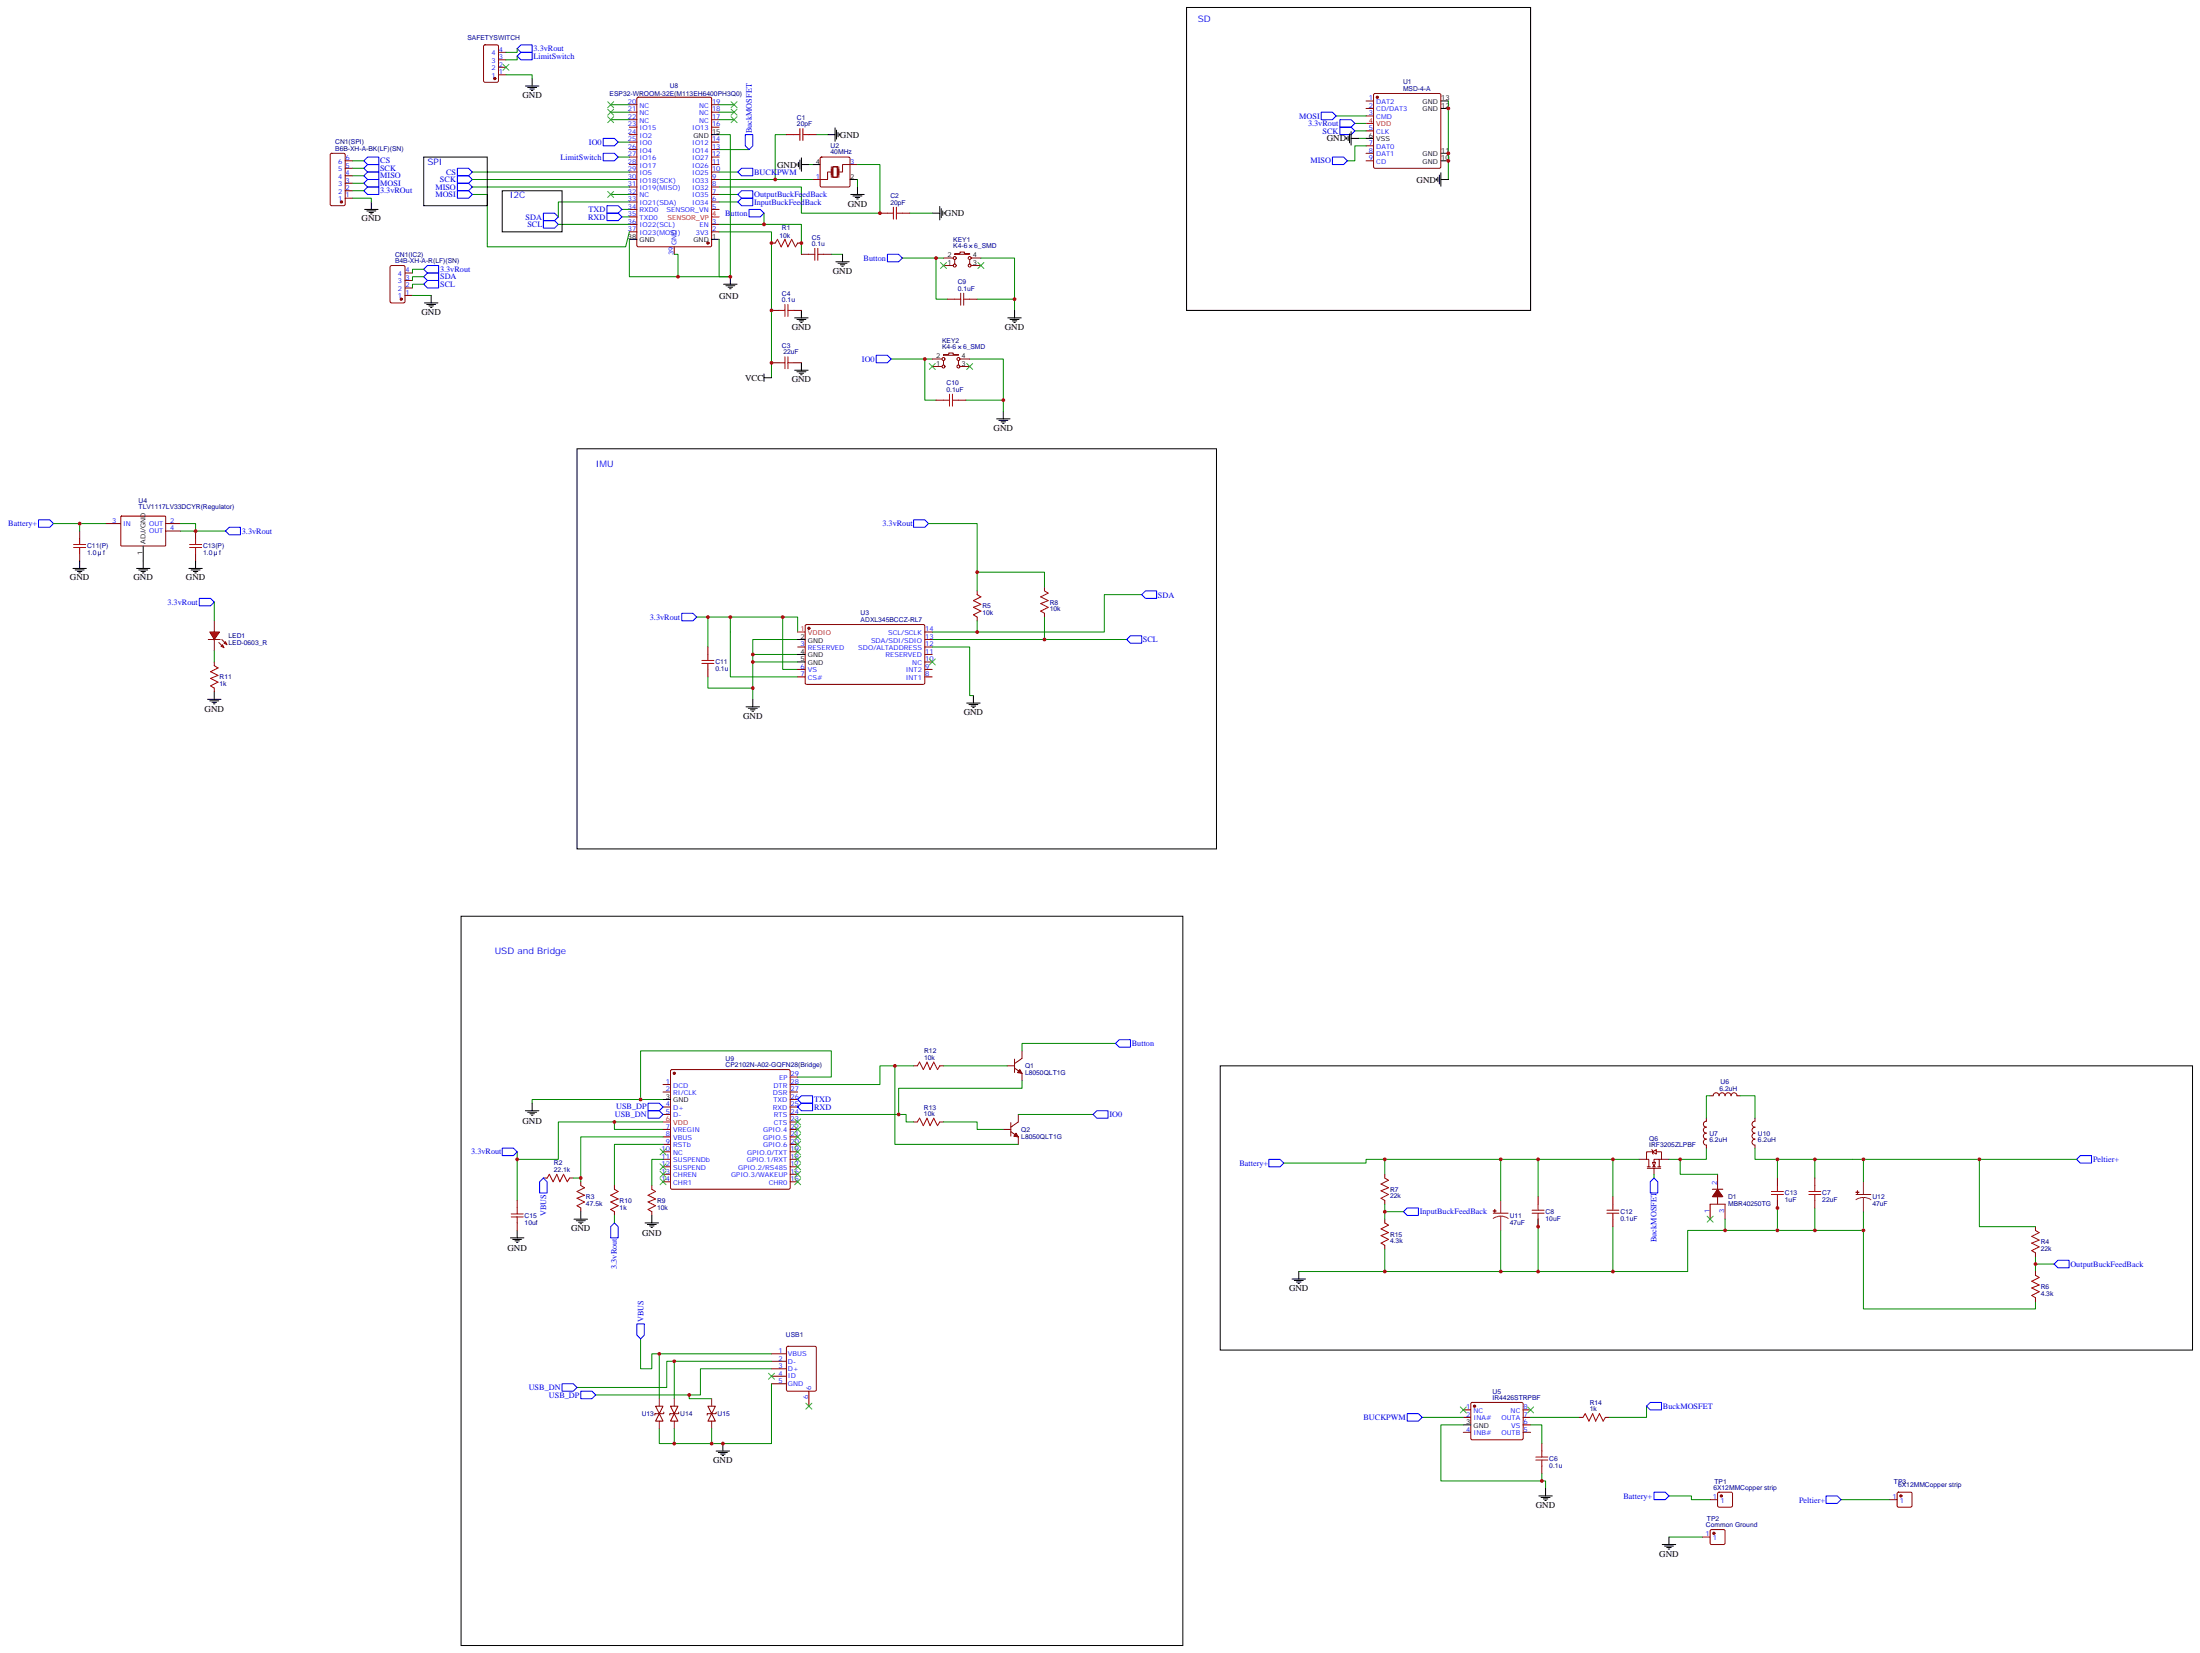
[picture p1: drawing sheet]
<svg xmlns="http://www.w3.org/2000/svg" width="1038mm" height="780mm" viewBox="0 0 1038 780" stroke-linecap="round" stroke-linejoin="round" font-family="sans-serif">
<g fill="none" stroke="#870000" stroke-width=".47">
<path d="M297 60h3M297 56h3M297 53h3M297 49h3M301 46h34h1v70h-1h-34h-1zM336 60h3M336 56h3M336 53h3M336 49h3M297 78h3M297 74h3M297 71h3"/>
<path d="M297 67h3M297 64h3M336 78h3M336 74h3M336 71h3M336 67h3M387 74h14v14h-14zM401 78h3M297 85h3M297 99h3M297 95h3M297 92h3"/>
<path d="M297 88h3M297 81h3M336 85h3M336 99h3M336 95h3M336 92h3M336 88h3M336 81h3M383 85h4M297 109h3M297 106h3M297 102h3"/>
<path d="M318 116v4M336 109h3M336 106h3M364 115h2M376 115h2M450 120l5-1v1h2zM445 125h5M445 122h5M450 122v3M457 122v3M458 125h5M458 122h5"/>
<path d="M38 250v4M50 247h7M57 244l21-1v14h-21zM78 247h7M78 250h7M92 250v4M38 261v4M92 261v4"/>
<circle cx="450" cy="122" r=".7"/>
<circle cx="450" cy="125" r=".7"/>
<circle cx="457" cy="122" r=".7"/>
<circle cx="457" cy="125" r=".7"/>
</g>
<g fill="none" stroke="#000" stroke-width=".47">
<path d="M336 64h3M376 77v1M377 77v2M377 75v5M378 78h4M378 74v7M383 78h4M390 64h4M394 60v7M395 61v5M395 62v3M396 63v1"/>
<path d="M401 85h3M401 92h7M402 92h5M403 93h3M404 94h1M404 88v4M443 97v7M444 98v5M445 99v3M297 113h3M336 113h3M397 120v3"/>
<path d="M440 101h3M445 100v1M341 134h7M342 135h5M343 135h3M344 136h1M344 131v3M394 123h7M395 124h5M396 125h2M397 126h1M375 150h6"/>
<path d="M376 151h4M377 151h2M378 152h.1M378 146v4M475 150h7M476 151h5M477 151h3M478 152h1M479 146v4M360 178h4M360 176v4M375 175h6"/>
<path d="M376 175h4M377 176h2M378 177h.1M378 171v4M68 258v10M34 268h7M35 269h5M37 270h2M37 270h1M38 265v3M64 268h7M65 269h5"/>
<path d="M66 270h3M67 270h1M89 268h6M90 269h4M91 270h2M92 270h1M92 265v3M217 432h341v344h-341z"/>
</g>
<path d="M392 79v5M393 79h2v5h-2zM396 79v5M401 78h-4v3h-1M392 81h-2v4h-3" fill="none" stroke="#870012" stroke-width=".47"/>
<g fill="none" stroke="#008700" stroke-width=".47">
<path d="M288 49h9M288 53h9M288 56h9M339 49h7M339 53h7M339 56h7M339 64h5v67h-5v-18M371 64h-5v21M382 78h1M385 64h5M404 78h11v23h-37v-13h-39M223 85h74"/>
<path d="M223 88h74M223 81h74M288 92h9M293 99h4M339 85h44M404 85v3M293 102h4M297 113v18h47M297 109l-2 7h-65v-1M318 120h2v11M339 106h39v14M339 109h25v69"/>
<path d="M360 101v5M392 120h5M429 101h11M426 122h19M442 122v19h5M463 122h16v24M461 141h18M25 247h25M38 247v3M85 247h7v3h-7M92 250h14"/>
</g>
<circle cx="334" cy="115" r=".5" fill="#870000" stroke="#870000" stroke-width=".47"/>
<path d="M336 102h3" fill="none" stroke="#f00" stroke-width=".47"/>
<g fill="none" stroke="#3c3" stroke-width=".47">
<path d="M287 48l2 3M287 52l2 2M287 55l2 3M289 48l-2 3M289 52l-2 2M289 55l-2 3M345 48l3 3M345 52l3 2M345 55l3 3M348 48l-3 3M348 52l-3 2M348 55l-3 3"/>
<path d="M287 90l2 3M289 90l-2 3"/>
</g>
<path d="M366 115l1-2 1 3 2-3 2 3 1-3 2 3 1-1M35 258h5M35 257h5M38 254v3M38 258v3M89 258h6M89 257h6M92 254v3M92 258v3" fill="none" stroke="#a10000" stroke-width=".47"/>
<path d="M216 79h5l2 2-2 2h-5zM216 86h5l2 2-2 2h-5zM216 83h5l2 2-2 1h-5zM286 97h6l1 2-1 2h-6zM353 99h6l1 2-1 1h-6zM286 101h6l1 1-1 2h-6zM419 120h5l2 2-2 1h-5zM18 245h5l2 2-2 2h-5zM108 249h5v3h-5l-2-2z" fill="none" stroke="#00f" stroke-width=".47"/>
<g fill="#f00" stroke="#870000" stroke-width=".47">
<path d="M99 298h5l-3 4z"/>
<path d="M98 302h6z"/>
</g>
<g fill="#870000" stroke="#870000" stroke-width=".47">
<path d="M105 302l1 1z"/>
<path d="M103 303l2 1z"/>
</g>
<g fill="#f00" stroke="#870000" stroke-width=".47">
<path d="M106 303l1 1z"/>
<path d="M105 304l1 2-2-1z"/>
</g>
<g fill="none" stroke="#870000" stroke-width=".47">
<path d="M644 55h4M644 51h4M644 48h4M648 44h31v35h-31zM644 76h4M644 72h4M644 69h4M644 62h4M440 173h4M440 169h4M445 167h5l2 1zM445 170v2"/>
<path d="M452 170v2M453 173h4M453 169h4M461 279v1M493 277v2M101 293v5M380 295h56v27v1h-56v-1zM436 298h4M461 291v2M493 289v2M101 302v5M101 312v2"/>
<path d="M376 305h4M376 316h4M376 319h4M436 305h4M436 316h4M436 319h4M436 312h4M436 309h4M436 302h4M101 325v1M479 500v6M482 496v3l-3 3"/>
<path d="M313 512h3M313 515h3M316 505h57l-1 56h-56zM373 512h3M373 515h3M373 519h3M373 508h3M431 503h2M443 503h2M475 503h4M479 504l3 2v4M313 522h3"/>
<path d="M313 526h3M313 533h3M313 536h3M313 540h3M373 522h3M373 526h3M373 533h3M373 536h3M373 540h3M373 529h3M431 529h2M443 529h2"/>
<path d="M473 533h4M477 534l3 2v4M477 530v6M480 526v3l-3 3M256 556h2M269 556h1M274 557v2M290 559v2M307 559v2M313 543h3M313 547h3M313 550h3"/>
<path d="M313 554h3M313 557h3M373 543h3M373 547h3M373 550h3M373 554h3M373 557h3M773 547h4M777 550h1M777 551h6M779 542l1 2M779 543l2-1v2z"/>
<path d="M779 543h-2v4h1v3M779 550h2M780 551v3M781 543h3v4h-4v3M782 550h1M783 547v3M784 547h3M274 570v2M290 572v1M307 572v1M364 639h7M371 635h13h1v20v1h-13h-1z"/>
<path d="M364 642h7M364 646h7M364 649h7M364 653h7M382 656v7"/>
<circle cx="445" cy="169" r=".7"/>
<circle cx="445" cy="173" r=".7"/>
<circle cx="452" cy="169" r=".7"/>
<circle cx="452" cy="173" r=".7"/>
</g>
<g fill="none" stroke="#00f" stroke-width=".47">
<path d="M623 53h5l2 2-2 1h-5zM632 56h5l2 2-2 2h-5zM632 60h5l2 2-2 2h-5zM285 65h5l2 2-2 2h-5zM628 74h6l2 2-2 2h-6zM256 104h6l1 2-1 2h-6zM256 101h6l1 1-1 2h-6zM413 168h6l1 1-1 2h-6zM431 245h5l2 2-2 2h-5zM94 282h5l2 2-2 2h-5zM322 289h5l2 2-2 2h-5zM539 280l1-1h6v3h-6z"/>
<path d="M531 302l2-2h6v3h-6zM526 492l2-2h5v4h-5zM376 519l2-2h5v3h-5zM306 524h5l2 2-2 1h-5zM306 520h5l2 2-2 2h-5zM376 522l2-2h5v4h-5zM516 526l1-2h6v3h-6zM237 542h5l2 1-2 2h-5zM255 557l1-1 2 1v6h-3zM290 577l2 2v5h-4v-5zM300 624h4v6l-2 1-2-1zM265 653h5l2 1-2 2h-5z"/>
<path d="M274 656h5l2 2-2 2h-5z"/>
</g>
<g fill="none" stroke="#008700" stroke-width=".47">
<path d="M630 55h14M639 58h5M683 48v37M292 67h5M639 62h5M641 65h3M644 69h-5v7h-3M297 95h-34v7M263 106h34M420 169h20M436 169v20h6M457 169h16v25"/>
<path d="M456 189h17M438 247h23v32M461 270h32v7M101 284v9M329 291h47v7M334 291v14M344 291v28h32M369 291v25h7M461 293v5h-21M493 291v11M539 280h-18v18h-60M101 307v5"/>
<path d="M334 319v6h21M355 309h21M376 312h-21v18M376 302h-21v10M440 302h91M440 305h17v23h2M526 492h-44v4M313 519h-62v1M376 508h16v-12h-90v23M422 503v37h58M431 503h-16v9h-39M445 503h30"/>
<path d="M482 510v3h-58v13M290 529v4h23M313 529h-50v18h-19v19M313 540h-23v19M313 536h-39v20M376 526h51v3h4M445 529h16v4h12M480 526h36M244 543v4M270 556h4v1M313 547h-6v12M290 573v4"/>
<path d="M302 631v15h5v-7h4M364 639h-53v21M318 642v18M325 658v2h11M364 642h-49v12h-43M364 646h-34v12h-49M364 653v28h-53v-7"/>
</g>
<path d="M493 279l1 1-3 2 3 1-3 2 3 1-3 2 2 1M461 280l2 2-4 1 4 2-4 1 4 2-4 2 2 1M101 314l2 1-4 2 4 2-4 1 4 2-4 1 2 2M433 503l1-2 2 3 1-3 2 3 1-3 2 3 1-1M433 529l1-2 2 4 1-4 2 4 1-4 2 4 1-2M258 556l1-2 2 3 2-3 1 3 2-3 2 3 1-1M274 559l2 1-4 2 4 2-4 1 4 2-4 2 2 1M290 561l2 1-4 2 4 2-4 1 4 2-4 1 2 2M307 561l2 1-3 2 3 2-3 1 3 2-3 1 1 2" fill="none" stroke="#a10000" stroke-width=".47"/>
<g fill="none" stroke="#000" stroke-width=".47">
<path d="M560 4h162v142h-162zM680 48h3M680 51h3M635 65v1M636 64v2M637 63v4M637 65h4M637 62v6M644 65h4M680 72h3M680 76h3M678 84v1"/>
<path d="M678 84v2M679 83v4M680 85h3M680 81v7M470 198h6M471 198h4M472 199h2M473 200h1M473 194v4M272 212h302v188h-302zM376 302h4M376 309h4"/>
<path d="M376 312h4M98 330h6M99 331h4M100 331h2M101 332h.1M101 326v4M352 333h6M353 334h4M354 335h2M355 335h.1M355 330v3M456 332h6"/>
<path d="M457 332h4M458 333h2M459 334h.1M459 328v4M313 519h3M248 524h6M249 525h4M250 525h2M251 526h.1M251 520v4M271 575h6M272 576h4"/>
<path d="M273 576h2M274 577h.1M274 572v3M304 577h7M305 577h5M306 578h3M307 579h1M307 573v4M241 584h6M242 585h4M243 585h2M244 586h.1"/>
<path d="M244 580v4M338 684h6M339 685h4M340 686h2M341 687h.1M341 681v3"/>
</g>
<g fill="#870000" stroke="#870000" stroke-width=".47">
<path d="M479 534l1 2h-2z"/>
<path d="M481 504l1 2h-2z"/>
<circle cx="318" cy="506" r=".5"/>
<circle cx="382" cy="296" r=".5"/>
<circle cx="650" cy="46" r=".5"/>
</g>
<path d="M644 58h4M376 298h4M313 529h3" fill="none" stroke="#f00" stroke-width=".47"/>
<g fill="none" stroke="#3c3" stroke-width=".47">
<path d="M438 311l3 3M441 311l-3 3M375 538l3 3M375 535l3 3M375 531l3 3M375 528l3 3M378 538l-3 3M378 535l-3 3M378 531l-3 3M378 528l-3 3M311 542l3 3M311 552l3 3"/>
<path d="M311 556l3 3M311 549l3 3M314 542l-3 3M314 552l-3 3M314 556l-3 3M314 549l-3 3M375 556l3 3M375 552l3 3M375 549l3 3M375 545l3 3M375 542l3 3M378 556l-3 3"/>
<path d="M378 552l-3 3M378 549l-3 3M378 545l-3 3M378 542l-3 3"/>
</g>
<path d="M779 548h2l-1 2z" fill="#fff" stroke="#870000" stroke-width=".47"/>
<g fill="none" stroke="#008700" stroke-width=".47">
<path d="M239 35h12v2M244 23v2h-5M244 26v2h-5M166 79h6M166 76h6M292 74h5M339 71h14M166 93h9v2M166 90h6M166 86h6M166 83h6M223 92h7v23"/>
<path d="M339 92h9M339 81h9M339 95h9M195 139h8M200 127h-5v2M200 131h-5v1M200 134h-5v2M807 517h-2v10M821 517h7v10M653 547h-9v2h-38M708 547v19M725 547h-72v7"/>
<path d="M761 547v17M773 547h-48v17M780 554v2M793 547v7h17M805 542v5h-18M828 542v5h151M838 547v9M856 547v9M879 547v10M934 547v32h26M653 568v7M653 572h9"/>
<path d="M725 575v25h71v-20h18v-5M761 579v21M838 566v14h-24M856 570v10h-18M879 572v8h-23M613 600h95M653 589v11M708 580v20h17M879 580v37h81v-3M960 596h9M960 593v7M318 674v7"/>
<path d="M336 674v7M671 669h19M690 672h-10v26h49v4M722 672h5v9M722 669h23M777 663v6h-18M727 695v3M787 706h11v1h9M868 707h23M787 725h16"/>
</g>
<g fill="none" stroke="#00f" stroke-width=".47">
<path d="M244 23l2-2h5v4h-5zM244 26l2-1h5v3h-5zM173 74h6v4h-6l-1-2zM173 78h6v3h-6l-1-2zM285 72h5l2 2-2 2h-5zM352 64h3v5l-2 2-1-2zM172 83l1-2h6v4h-6zM172 86l1-1h6v3h-6zM172 90l1-2h6v4h-6zM216 90h5l2 2-2 1h-5zM348 92l2-2h5v3h-5zM348 81l2-2h5v4h-5z"/>
<path d="M348 95l2-2h5v4h-5zM200 131l2-2h5v3h-5zM202 132h5v4h-5l-2-2zM202 125h5v4h-5l-2-2zM598 547h6l2 2-2 1h-6zM780 556l2 1v6h-4v-6zM979 547l2-2h6v4h-6zM662 572l2-2h5v3h-5zM969 596l2-2h5v4h-5zM664 667h5l2 2-2 1h-5zM777 663l1-2h6v4h-6zM780 704h5l2 2-2 1h-5z"/>
<path d="M861 706h6l1 1-1 2h-6z"/>
</g>
<g fill="none" stroke="#000" stroke-width=".47">
<path d="M251 37v4M248 41h6M249 41h4M250 42h2M251 43h.1M200 74h30v23h-30zM172 99h6M173 99h4M175 95v4M237 90h28v19h-28zM174 100h2M175 101h1"/>
<path d="M203 139v4M200 143h7M201 144h4M202 144h2M203 145h1M576 503h458v134h-458zM613 600v3M609 603h7M610 604h5M612 605h2M612 605h1M690 672h4"/>
<path d="M726 706h6M727 706h4M728 707h2M729 708h.1M729 702v4M784 728h6M785 729h4M786 730h2M787 731h1M787 725v3"/>
</g>
<g fill="#870000" stroke="#870000" stroke-width=".47">
<path d="M810 561l3 3h-5z"/>
<circle cx="696" cy="663" r=".5"/>
<circle cx="189" cy="141" r=".5"/>
<circle cx="161" cy="95" r=".5"/>
<circle cx="233" cy="37" r=".5"/>
<circle cx="808" cy="723" r=".5"/>
<circle cx="812" cy="706" r=".5"/>
<circle cx="897" cy="706" r=".5"/>
</g>
<g fill="none" stroke="#870000" stroke-width=".47">
<path d="M228 21h6l1 1v16v1h-6l-1-1zM235 35h4M235 32h4M235 28h4M235 25h4M156 73l6-1 1 1v23l-1 1h-6zM163 79h3M163 76h3M371 64h3M382 64h3M163 93h3M163 90h3"/>
<path d="M163 86h3M163 83h3M378 120h4M389 120h3M415 101h4M426 101h3M184 125h6l1 1v16v1h-6l-1-1zM191 139h4M191 136h4M191 132h4M191 129h4M364 146h3"/>
<path d="M374 146h4M447 141h3M457 141h4M364 171h3M374 171h4M442 189h3M452 189h4M334 305v4M334 316v3M807 517h1a1.4 1.4 0 0 1 1-2 1.4 1.4 0 0 1 2 2 1.4 1.4 0 0 1 1-2 1.4 1.4 0 0 1 2 2 1.4 1.4 0 0 1 1-2 1.4 1.4 0 0 1 2 2 1.4 1.4 0 0 1 1-2 1.4 1.4 0 0 1 1 2h2M805 527v2a1.4 1.4 0 0 0-2 1 1.4 1.4 0 0 0 2 2 1.4 1.4 0 0 0-2 1 1.4 1.4 0 0 0 2 1 1.4 1.4 0 0 0-2 2 1.4 1.4 0 0 0 2 1 1.4 1.4 0 0 0-2 2 1.4 1.4 0 0 0 2 1v2M828 527v2a1.4 1.4 0 0 0-2 1 1.4 1.4 0 0 0 2 2 1.4 1.4 0 0 0-2 1 1.4 1.4 0 0 0 2 1 1.4 1.4 0 0 0-2 2 1.4 1.4 0 0 0 2 1 1.4 1.4 0 0 0-2 2 1.4 1.4 0 0 0 2 1v2"/>
<path d="M653 554v2M810 554v7M838 556v3M856 556v3M244 566v4M244 577v3M653 566v2M653 575v2M725 564v4M725 575v4M761 564v4M761 575v4"/>
<path d="M808 561h5M810 564v4h-3v7M810 568h4v7M838 566v4M856 566v4M960 579v1M653 587v2M960 591v2M960 600v1M960 612v2M309 663h4l-2 4zM311 667l2 3h-4z"/>
<path d="M313 666v1h-4M316 663h4l-2 4zM318 667l2 3h-4zM320 666v1h-4M334 663h3l-1 4zM336 667l1 3h-3zM338 666v1h-4M690 665h4M690 669h4M690 676h4M694 662h24v17h-24v-1zM718 665h4"/>
<path d="M718 669h4M718 676h4M718 672h4M745 669h2M757 669h2M727 681v3M727 691v4M807 707h3M810 704h7v7h-7zM891 707h4M895 704h7v7h-7zM803 725h4"/>
<path d="M807 722h6v6h-6z"/>
</g>
<g fill="none" stroke="#3c3" stroke-width=".47">
<path d="M237 30l3 3M240 30l-3 3M444 124l2 3M446 124l-2 3M461 124l3 3M464 124l-3 3M438 171l3 3M441 171l-3 3M456 171l3 3M459 171l-3 3M805 574l3 2M808 574l-3 2"/>
<path d="M362 648l3 3M365 648l-3 3M380 662l3 3M383 662l-3 3M689 664l3 2M692 664l-3 2M721 664l2 2M723 664l-2 2"/>
</g>
<g fill="none" stroke="#a10000" stroke-width=".47">
<path d="M374 64h3M377 61v5M379 64h3M379 61v5M421 98v5M423 98v5M382 120h2M384 117v6M386 120h3M386 117v6M419 101h2M423 101h3"/>
<path d="M453 138v6M455 138v6M367 146h3M370 144v5M372 146h2M372 144v5M450 141h3M455 141h2M367 171h3M370 168v6M372 168v6M372 171h2"/>
<path d="M445 189h3M448 186v6M449 189h3M449 186v6M331 313h6M331 312h6M334 309v3M334 313v3M653 556l2 1-4 1 4 2-4 2 4 1-4 2 2 1M838 559v3M856 559v3M241 574h6"/>
<path d="M241 573h6M244 570v3M244 574v3M653 577l2 1-4 2 4 1-4 2 4 2-4 1 2 1M723 572h5M723 571h5M725 568v3M725 572v3M758 572h6M758 571h6M761 568v3M761 572v3"/>
<path d="M836 563h5M836 562h5M838 563v3M853 563h6M853 562h6M856 563v3M960 580l2 1-4 2 4 2-4 1 4 2-4 2 2 1M960 601l2 2-4 1 4 2-4 1 4 2-4 2 2 1M747 669l1-2 1 3 2-3 2 3 1-3 2 3 1-1M724 689h6M724 687h6M727 684v3"/>
<path d="M727 689v2"/>
</g>
<g fill="#8c2424" stroke="#8c2424" stroke-width=".47">
<path d="M705 570v2z"/>
<path d="M704 571h2z"/>
<path d="M876 562v1z"/>
<path d="M875 562h2z"/>
</g>
<g fill="none" stroke="#8c2424" stroke-width=".47">
<path d="M879 557v6M704 572h7M708 574l-4 1M708 574l3 1M708 566v6M708 574v6M875 563h7M879 565l-4 1M879 565l3 1M879 565v7M311 660v3M318 660v3"/>
<path d="M336 660v3M311 670v4M318 670v4M336 670v4"/>
</g>
<g fill="#c00">
<circle cx="366" cy="85" r=".9"/>
<circle cx="320" cy="131" r=".9"/>
<circle cx="344" cy="131" r=".9"/>
<circle cx="360" cy="106" r=".9"/>
<circle cx="442" cy="122" r=".9"/>
<circle cx="479" cy="141" r=".9"/>
<circle cx="38" cy="247" r=".9"/>
<circle cx="92" cy="250" r=".9"/>
<circle cx="302" cy="519" r=".9"/>
<circle cx="290" cy="529" r=".9"/>
<circle cx="244" cy="547" r=".9"/>
<circle cx="424" cy="526" r=".9"/>
<circle cx="422" cy="503" r=".9"/>
<circle cx="318" cy="642" r=".9"/>
<circle cx="341" cy="681" r=".9"/>
<circle cx="274" cy="556" r=".9"/>
<circle cx="473" cy="189" r=".9"/>
<circle cx="436" cy="169" r=".9"/>
<circle cx="355" cy="312" r=".9"/>
<circle cx="355" cy="309" r=".9"/>
<circle cx="369" cy="291" r=".9"/>
<circle cx="334" cy="291" r=".9"/>
<circle cx="355" cy="325" r=".9"/>
<circle cx="344" cy="291" r=".9"/>
<circle cx="461" cy="270" r=".9"/>
<circle cx="493" cy="302" r=".9"/>
<circle cx="461" cy="298" r=".9"/>
<circle cx="683" cy="51" r=".9"/>
<circle cx="683" cy="72" r=".9"/>
<circle cx="683" cy="76" r=".9"/>
<circle cx="364" cy="115" r=".9"/>
<circle cx="378" cy="115" r=".9"/>
<circle cx="814" cy="580" r=".9"/>
<circle cx="793" cy="547" r=".9"/>
<circle cx="838" cy="547" r=".9"/>
<circle cx="727" cy="698" r=".9"/>
<circle cx="761" cy="547" r=".9"/>
<circle cx="761" cy="600" r=".9"/>
<circle cx="838" cy="580" r=".9"/>
<circle cx="856" cy="547" r=".9"/>
<circle cx="725" cy="547" r=".9"/>
<circle cx="725" cy="600" r=".9"/>
<circle cx="708" cy="547" r=".9"/>
<circle cx="960" cy="596" r=".9"/>
<circle cx="856" cy="580" r=".9"/>
<circle cx="879" cy="547" r=".9"/>
<circle cx="934" cy="547" r=".9"/>
<circle cx="653" cy="571" r=".9"/>
<circle cx="708" cy="600" r=".9"/>
<circle cx="653" cy="600" r=".9"/>
<circle cx="653" cy="547" r=".9"/>
<circle cx="879" cy="580" r=".9"/>
<circle cx="325" cy="658" r=".9"/>
<circle cx="318" cy="681" r=".9"/>
<circle cx="336" cy="681" r=".9"/>
<circle cx="311" cy="639" r=".9"/>
<circle cx="364" cy="171" r=".9"/>
<circle cx="364" cy="146" r=".9"/>
<circle cx="838" cy="570" r=".9"/>
<circle cx="725" cy="579" r=".9"/>
<circle cx="415" cy="101" r=".9"/>
</g>
<g font-size="4.2" fill="#00f">
<text x="565" y="11">SD</text>
<text x="202" y="78">SPI</text>
<text x="240" y="93">I2C</text>
<text x="281" y="220">IMU</text>
<text x="233" y="450">USD and Bridge</text>
</g>
<g font-size="4.2">
<text x="246" y="46">GND</text>
<text x="396" y="65">GND</text>
<text x="626" y="67">GND</text>
<text x="367" y="79">GND</text>
<text x="668" y="86">GND</text>
<text x="400" y="98">GND</text>
<text x="446" y="102">GND</text>
<text x="171" y="104">GND</text>
<text x="393" y="129">GND</text>
<text x="339" y="141">GND</text>
<text x="199" y="149">GND</text>
<text x="373" y="156">GND</text>
<text x="474" y="156">GND</text>
<text x="351" y="180">VCC</text>
<text x="373" y="180">GND</text>
<text x="469" y="203">GND</text>
<text x="33" y="274">GND</text>
<text x="63" y="274">GND</text>
<text x="88" y="274">GND</text>
<text x="96" y="336">GND</text>
<text x="350" y="339">GND</text>
<text x="455" y="337">GND</text>
<text x="246" y="530">GND</text>
<text x="269" y="581">GND</text>
<text x="303" y="583">GND</text>
<text x="239" y="590">GND</text>
<text x="608" y="609">GND</text>
<text x="336" y="690">GND</text>
<text x="724" y="711">GND</text>
<text x="783" y="734">GND</text>
</g>
<g font-size="3.9" fill="#00f">
<text x="252" y="28">LimitSwitch</text>
<text x="252" y="24">3.3vRout</text>
<text x="613" y="56">MOSI</text>
<text x="617" y="59">3.3vRout</text>
<text x="355" y="63" transform="rotate(-90 355 63)">BuckMOSFET</text>
<text x="624" y="63">SCK</text>
<text x="278" y="68">IO0</text>
<text x="179" y="77">CS</text>
<text x="264" y="75">LimitSwitch</text>
<text x="618" y="77">MISO</text>
<text x="179" y="81">SCK</text>
<text x="210" y="82">CS</text>
<text x="356" y="82">BUCKPWM</text>
<text x="179" y="84">MISO</text>
<text x="179" y="88">MOSI</text>
<text x="205" y="89">MISO</text>
<text x="208" y="86">SCK</text>
<text x="179" y="91">3.3vROut</text>
<text x="205" y="93">MOSI</text>
<text x="356" y="93">OutputBuckFeedBack</text>
<text x="278" y="100">TXD</text>
<text x="342" y="102">Button</text>
<text x="356" y="97">InputBuckFeedBack</text>
<text x="248" y="104">SDA</text>
<text x="249" y="107">SCL</text>
<text x="277" y="104">RXD</text>
<text x="407" y="123">Button</text>
<text x="208" y="128">3.3vRout</text>
<text x="208" y="132">SDA</text>
<text x="208" y="135">SCL</text>
<text x="407" y="171">IO0</text>
<text x="4" y="248">Battery+</text>
<text x="114" y="252">3.3vRout</text>
<text x="416" y="248">3.3vRout</text>
<text x="546" y="282">SDA</text>
<text x="79" y="285">3.3vRout</text>
<text x="307" y="292">3.3vRout</text>
<text x="539" y="303">SCL</text>
<text x="534" y="493">Button</text>
<text x="384" y="520">TXD</text>
<text x="290" y="527">USB_DN</text>
<text x="291" y="523">USB_DP</text>
<text x="384" y="523">RXD</text>
<text x="523" y="527">IO0</text>
<text x="222" y="544">3.3vRout</text>
<text x="585" y="550">Battery+</text>
<text x="987" y="548">Peltier+</text>
<text x="258" y="574" transform="rotate(-90 258 574)">VBUS</text>
<text x="670" y="573">InputBuckFeedBack</text>
<text x="781" y="586" transform="rotate(-90 781 586)">BuckMOSFET</text>
<text x="291" y="598" transform="rotate(-90 291 598)">3.3vRout</text>
<text x="977" y="597">OutputBuckFeedBack</text>
<text x="304" y="624" transform="rotate(-90 304 624)">VBUS</text>
<text x="249" y="656">USB_DN</text>
<text x="259" y="659">USB_DP</text>
<text x="784" y="664">BuckMOSFET</text>
<text x="643" y="670">BUCKPWM</text>
<text x="766" y="707">Battery+</text>
<text x="849" y="709">Peltier+</text>
</g>
<g font-size="3.2" fill="#000080">
<text x="220" y="19">SAFETYSWITCH</text>
<text x="316" y="42">U8</text>
<text x="662" y="40">U1</text>
<text x="288" y="45">ESP32-WROOM-32E(M113EH6400PH3Q0)</text>
<text x="662" y="43">MSD-4-A</text>
<text x="376" y="60">20pF</text>
<text x="376" y="56">C1</text>
<text x="158" y="71">B6B-XH-A-BK(LF)(SN)</text>
<text x="158" y="68">CN1(SPI)</text>
<text x="392" y="70">U2</text>
<text x="392" y="73">40MHz</text>
<text x="420" y="94">C2</text>
<text x="420" y="97">20pF</text>
<text x="368" y="112">10k</text>
<text x="369" y="109">R1</text>
<text x="383" y="113">C5</text>
<text x="450" y="114">KEY1</text>
<text x="383" y="116">0.1u</text>
<text x="450" y="117">K4-6</text>
<text x="460" y="117">6_SMD</text>
<text x="186" y="124">B4B-XH-A-R(LF)(SN)</text>
<text x="186" y="121">CN1(IC2)</text>
<text x="452" y="137">0.1uF</text>
<text x="452" y="134">C9</text>
<text x="369" y="143">0.1u</text>
<text x="369" y="139">C4</text>
<text x="444" y="162">KEY2</text>
<text x="369" y="164">C3</text>
<text x="370" y="167">22uF</text>
<text x="444" y="165">K4-6</text>
<text x="454" y="165">6_SMD</text>
<text x="446" y="185">0.1uF</text>
<text x="446" y="182">C10</text>
<text x="65" y="237">U4</text>
<text x="65" y="240">TLV1117LV33DCYR(Regulator)</text>
<text x="41" y="262">1.0</text>
<text x="41" y="259">C11(P)</text>
<text x="49" y="262">f</text>
<text x="96" y="262">1.0</text>
<text x="96" y="259">C13(P)</text>
<text x="103" y="262">f</text>
<text x="463" y="287">R5</text>
<text x="495" y="285">R8</text>
<text x="406" y="293">ADXL345BCCZ-RL7</text>
<text x="406" y="290">U3</text>
<text x="463" y="290">10k</text>
<text x="495" y="288">10k</text>
<text x="108" y="304">LED-0603_R</text>
<text x="108" y="301">LED1</text>
<text x="337" y="317">0.1u</text>
<text x="337" y="313">C11</text>
<text x="104" y="324">1k</text>
<text x="104" y="320">R11</text>
<text x="436" y="497">R12</text>
<text x="342" y="503">CP2102N-A02-GQFN28(Bridge)</text>
<text x="342" y="500">U9</text>
<text x="436" y="500">10k</text>
<text x="483" y="504">Q1</text>
<text x="483" y="507">L8050QLT1G</text>
<text x="811" y="515">6.2uH</text>
<text x="812" y="511">U6</text>
<text x="436" y="526">10k</text>
<text x="436" y="523">R13</text>
<text x="482" y="534">Q2</text>
<text x="482" y="537">L8050QLT1G</text>
<text x="778" y="538">Q6</text>
<text x="806" y="539">6.2uH</text>
<text x="806" y="536">U7</text>
<text x="829" y="539">6.2uH</text>
<text x="829" y="536">U10</text>
<text x="778" y="541">IRF3205ZLPBF</text>
<text x="261" y="550">R2</text>
<text x="261" y="553">22.1k</text>
<text x="656" y="562">R7</text>
<text x="842" y="564">C13</text>
<text x="860" y="564">C7</text>
<text x="276" y="569">47.5k</text>
<text x="276" y="566">R3</text>
<text x="292" y="567">R10</text>
<text x="310" y="567">R9</text>
<text x="656" y="565">22k</text>
<text x="815" y="569">MBR40250TG</text>
<text x="815" y="566">D1</text>
<text x="842" y="567">1uF</text>
<text x="860" y="567">22uF</text>
<text x="883" y="569">47uF</text>
<text x="883" y="566">U12</text>
<text x="247" y="574">C15</text>
<text x="292" y="570">1k</text>
<text x="310" y="570">10k</text>
<text x="712" y="574">U11</text>
<text x="729" y="576">10uF</text>
<text x="729" y="573">C8</text>
<text x="764" y="576">0.1uF</text>
<text x="764" y="573">C12</text>
<text x="247" y="578">10uf</text>
<text x="712" y="578">47uF</text>
<text x="656" y="586">4.3k</text>
<text x="656" y="583">R15</text>
<text x="963" y="587">R4</text>
<text x="963" y="590">22k</text>
<text x="963" y="611">4.3k</text>
<text x="963" y="608">R6</text>
<text x="371" y="631">USB1</text>
<text x="704" y="657">U5</text>
<text x="704" y="660">IR4426STRPBF</text>
<text x="750" y="666">1k</text>
<text x="750" y="662">R14</text>
<text x="303" y="668">U13</text>
<text x="321" y="668">U14</text>
<text x="338" y="668">U15</text>
<text x="731" y="689">C6</text>
<text x="731" y="692">0.1u</text>
<text x="809" y="700">TP1</text>
<text x="893" y="700">TP3</text>
<text x="895" y="701">6X12MMCopper strip</text>
<text x="808" y="703">6X12MMCopper strip</text>
<text x="805" y="717">TP2</text>
<text x="805" y="720">Common Ground</text>
</g>
<g font-size="3.2" fill="#00f">
<text x="232" y="30">3</text>
<text x="232" y="26">4</text>
<text x="235" y="28">3</text>
<text x="235" y="24">4</text>
<text x="232" y="33">2</text>
<text x="235" y="35">1</text>
<text x="235" y="31">2</text>
<text x="232" y="37">1</text>
<text x="646" y="47">1</text>
<text x="296" y="49">20</text>
<text x="296" y="53">21</text>
<text x="302" y="51">NC</text>
<text x="330" y="51">NC</text>
<text x="336" y="53">18</text>
<text x="336" y="49">19</text>
<text x="646" y="51">2</text>
<text x="649" y="53">CD/DAT3</text>
<text x="649" y="49">DAT2</text>
<text x="296" y="56">22</text>
<text x="296" y="60">23</text>
<text x="302" y="54">NC</text>
<text x="302" y="58">NC</text>
<text x="330" y="58">NC</text>
<text x="330" y="54">NC</text>
<text x="336" y="60">16</text>
<text x="336" y="56">17</text>
<text x="646" y="54">3</text>
<text x="649" y="56">CMD</text>
<text x="296" y="63">24</text>
<text x="302" y="61">IO15</text>
<text x="302" y="65">IO2</text>
<text x="326" y="61">IO13</text>
<text x="646" y="61">5</text>
<text x="649" y="63">CLK</text>
<text x="296" y="67">25</text>
<text x="296" y="70">26</text>
<text x="302" y="68">IO0</text>
<text x="302" y="72">IO4</text>
<text x="326" y="72">IO14</text>
<text x="326" y="68">IO12</text>
<text x="336" y="70">13</text>
<text x="336" y="67">14</text>
<text x="646" y="72">8</text>
<text x="646" y="68">7</text>
<text x="649" y="70">DAT0</text>
<text x="159" y="77">6</text>
<text x="163" y="75">6</text>
<text x="296" y="74">27</text>
<text x="296" y="77">28</text>
<text x="302" y="75">IO16</text>
<text x="326" y="75">IO27</text>
<text x="336" y="77">11</text>
<text x="336" y="74">12</text>
<text x="401" y="77">3</text>
<text x="646" y="75">9</text>
<text x="649" y="77">CD</text>
<text x="649" y="74">DAT1</text>
<text x="159" y="81">5</text>
<text x="163" y="83">4</text>
<text x="163" y="79">5</text>
<text x="296" y="81">29</text>
<text x="302" y="79">IO17</text>
<text x="302" y="83">IO5</text>
<text x="326" y="83">IO25</text>
<text x="326" y="79">IO26</text>
<text x="336" y="81">10</text>
<text x="159" y="88">3</text>
<text x="159" y="84">4</text>
<text x="163" y="90">2</text>
<text x="163" y="86">3</text>
<text x="296" y="84">30</text>
<text x="296" y="88">31</text>
<text x="302" y="86">IO18(SCK)</text>
<text x="302" y="90">IO19(MISO)</text>
<text x="326" y="90">IO32</text>
<text x="326" y="86">IO33</text>
<text x="336" y="88">8</text>
<text x="336" y="84">9</text>
<text x="385" y="84">1</text>
<text x="159" y="95">1</text>
<text x="159" y="91">2</text>
<text x="163" y="93">1</text>
<text x="296" y="91">32</text>
<text x="296" y="95">33</text>
<text x="302" y="93">NC</text>
<text x="326" y="93">IO35</text>
<text x="336" y="95">6</text>
<text x="336" y="91">7</text>
<text x="296" y="98">34</text>
<text x="296" y="102">35</text>
<text x="302" y="97">IO21(SDA)</text>
<text x="302" y="100">RXD0</text>
<text x="314" y="100">SENSOR_VN</text>
<text x="326" y="97">IO34</text>
<text x="336" y="98">5</text>
<text x="296" y="105">36</text>
<text x="302" y="104">TXD0</text>
<text x="302" y="107">IO22(SCL)</text>
<text x="330" y="107">EN</text>
<text x="336" y="105">3</text>
<text x="296" y="109">37</text>
<text x="302" y="111">IO23(MOSI)</text>
<text x="328" y="111">3V3</text>
<text x="336" y="109">2</text>
<text x="319" y="116" transform="rotate(-90 319 116)">GND</text>
<text x="318" y="120" transform="rotate(-90 318 120)">39</text>
<text x="188" y="130">4</text>
<text x="191" y="132">3</text>
<text x="191" y="128">4</text>
<text x="188" y="137">2</text>
<text x="188" y="134">3</text>
<text x="191" y="135">2</text>
<text x="188" y="141">1</text>
<text x="191" y="139">1</text>
<text x="53" y="247">3</text>
<text x="58" y="248">IN</text>
<text x="70" y="248">OUT</text>
<text x="70" y="252">OUT</text>
<text x="80" y="247">2</text>
<text x="80" y="250">4</text>
<text x="419" y="300">SCL/SCLK</text>
<text x="436" y="298">14</text>
<text x="378" y="305">3</text>
<text x="411" y="303">SDA/SDI/SDIO</text>
<text x="436" y="305">12</text>
<text x="436" y="301">13</text>
<text x="381" y="307">RESERVED</text>
<text x="405" y="307">SDO/ALTADDRESS</text>
<text x="418" y="310">RESERVED</text>
<text x="436" y="312">10</text>
<text x="436" y="308">11</text>
<text x="378" y="315">6</text>
<text x="381" y="317">VS</text>
<text x="427" y="317">INT2</text>
<text x="430" y="314">NC</text>
<text x="436" y="315">9</text>
<text x="378" y="319">7</text>
<text x="381" y="321">CS#</text>
<text x="427" y="321">INT1</text>
<text x="436" y="319">8</text>
<text x="367" y="509">EP</text>
<text x="373" y="508">29</text>
<text x="314" y="511">1</text>
<text x="314" y="515">2</text>
<text x="318" y="513">DCD</text>
<text x="365" y="513">DTR</text>
<text x="373" y="515">27</text>
<text x="373" y="511">28</text>
<text x="314" y="522">4</text>
<text x="318" y="516">RI/CLK</text>
<text x="365" y="516">DSR</text>
<text x="365" y="520">TXD</text>
<text x="373" y="522">25</text>
<text x="373" y="518">26</text>
<text x="314" y="525">5</text>
<text x="318" y="524">D+</text>
<text x="318" y="527">D-</text>
<text x="365" y="524">RXD</text>
<text x="365" y="527">RTS</text>
<text x="373" y="525">24</text>
<text x="314" y="532">7</text>
<text x="365" y="531">CTS</text>
<text x="373" y="532">22</text>
<text x="373" y="529">23</text>
<text x="314" y="536">8</text>
<text x="314" y="539">9</text>
<text x="318" y="534">VREGIN</text>
<text x="318" y="538">VBUS</text>
<text x="360" y="538">GPIO.5</text>
<text x="360" y="534">GPIO.4</text>
<text x="373" y="539">20</text>
<text x="373" y="536">21</text>
<text x="312" y="543">10</text>
<text x="318" y="541">RSTb</text>
<text x="318" y="545">NC</text>
<text x="352" y="545">GPIO.0/TXT</text>
<text x="360" y="541">GPIO.6</text>
<text x="373" y="543">19</text>
<text x="312" y="546">11</text>
<text x="312" y="550">12</text>
<text x="318" y="548">SUSPENDb</text>
<text x="318" y="552">SUSPEND</text>
<text x="348" y="552">GPIO.2/RS485</text>
<text x="352" y="548">GPIO.1/RXT</text>
<text x="373" y="550">17</text>
<text x="373" y="546">18</text>
<text x="312" y="554">13</text>
<text x="312" y="557">14</text>
<text x="318" y="555">CHREN</text>
<text x="345" y="555">GPIO.3/WAKEUP</text>
<text x="373" y="557">15</text>
<text x="373" y="554">16</text>
<text x="318" y="559">CHR1</text>
<text x="363" y="559">CHR0</text>
<text x="810" y="559" transform="rotate(-90 810 559)">2</text>
<text x="806" y="572" transform="rotate(-90 806 572)">1</text>
<text x="813" y="572" transform="rotate(-90 813 572)">3</text>
<text x="367" y="638">1</text>
<text x="367" y="642">2</text>
<text x="372" y="640">VBUS</text>
<text x="367" y="645">3</text>
<text x="372" y="643">D-</text>
<text x="372" y="647">D+</text>
<text x="367" y="649">4</text>
<text x="367" y="652">5</text>
<text x="372" y="650">ID</text>
<text x="372" y="654">GND</text>
<text x="381" y="660" transform="rotate(-90 381 660)">6</text>
<text x="383" y="655" transform="rotate(-90 383 655)">6</text>
<text x="692" y="665">1</text>
<text x="719" y="665">8</text>
<text x="692" y="668">2</text>
<text x="695" y="666">NC</text>
<text x="695" y="670">INA#</text>
<text x="708" y="670">OUTA</text>
<text x="713" y="666">NC</text>
<text x="719" y="672">6</text>
<text x="719" y="668">7</text>
<text x="692" y="675">4</text>
<text x="695" y="677">INB#</text>
<text x="708" y="677">OUTB</text>
<text x="713" y="673">VS</text>
<text x="719" y="675">5</text>
<text x="808" y="707">1</text>
<text x="893" y="707">1</text>
<text x="811" y="709">1</text>
<text x="896" y="709">1</text>
<text x="804" y="725">1</text>
<text x="808" y="726">1</text>
</g>
<g font-size="3.2">
<text x="680" y="47">13</text>
<text x="671" y="49">GND</text>
<text x="671" y="53">GND</text>
<text x="680" y="51">12</text>
<text x="327" y="65">GND</text>
<text x="336" y="63">15</text>
<text x="646" y="65">6</text>
<text x="649" y="67">VSS</text>
<text x="680" y="72">11</text>
<text x="385" y="77">4</text>
<text x="671" y="74">GND</text>
<text x="671" y="77">GND</text>
<text x="680" y="75">10</text>
<text x="401" y="84">2</text>
<text x="296" y="113">38</text>
<text x="336" y="113">1</text>
<text x="302" y="114">GND</text>
<text x="327" y="114">GND</text>
<text x="447" y="125">1</text>
<text x="447" y="121">2</text>
<text x="459" y="125">3</text>
<text x="459" y="121">4</text>
<text x="442" y="173">1</text>
<text x="442" y="169">2</text>
<text x="453" y="173">3</text>
<text x="453" y="169">4</text>
<text x="69" y="256" transform="rotate(-90 69 256)">ADJ/GND</text>
<text x="67" y="262" transform="rotate(-90 67 262)">1</text>
<text x="378" y="301">2</text>
<text x="381" y="303">GND</text>
<text x="378" y="308">4</text>
<text x="378" y="312">5</text>
<text x="381" y="310">GND</text>
<text x="381" y="314">GND</text>
<text x="314" y="518">3</text>
<text x="318" y="520">GND</text>
<text x="692" y="672">3</text>
<text x="695" y="673">GND</text>
</g>
<g font-size="3.2" fill="#f00">
<text x="646" y="58">4</text>
<text x="649" y="60">VDD</text>
<text x="336" y="102">4</text>
<text x="315" y="104">SENSOR_VP</text>
<text x="378" y="298">1</text>
<text x="381" y="300">VDDIO</text>
<text x="314" y="529">6</text>
<text x="318" y="531">VDD</text>
</g>
</svg>
